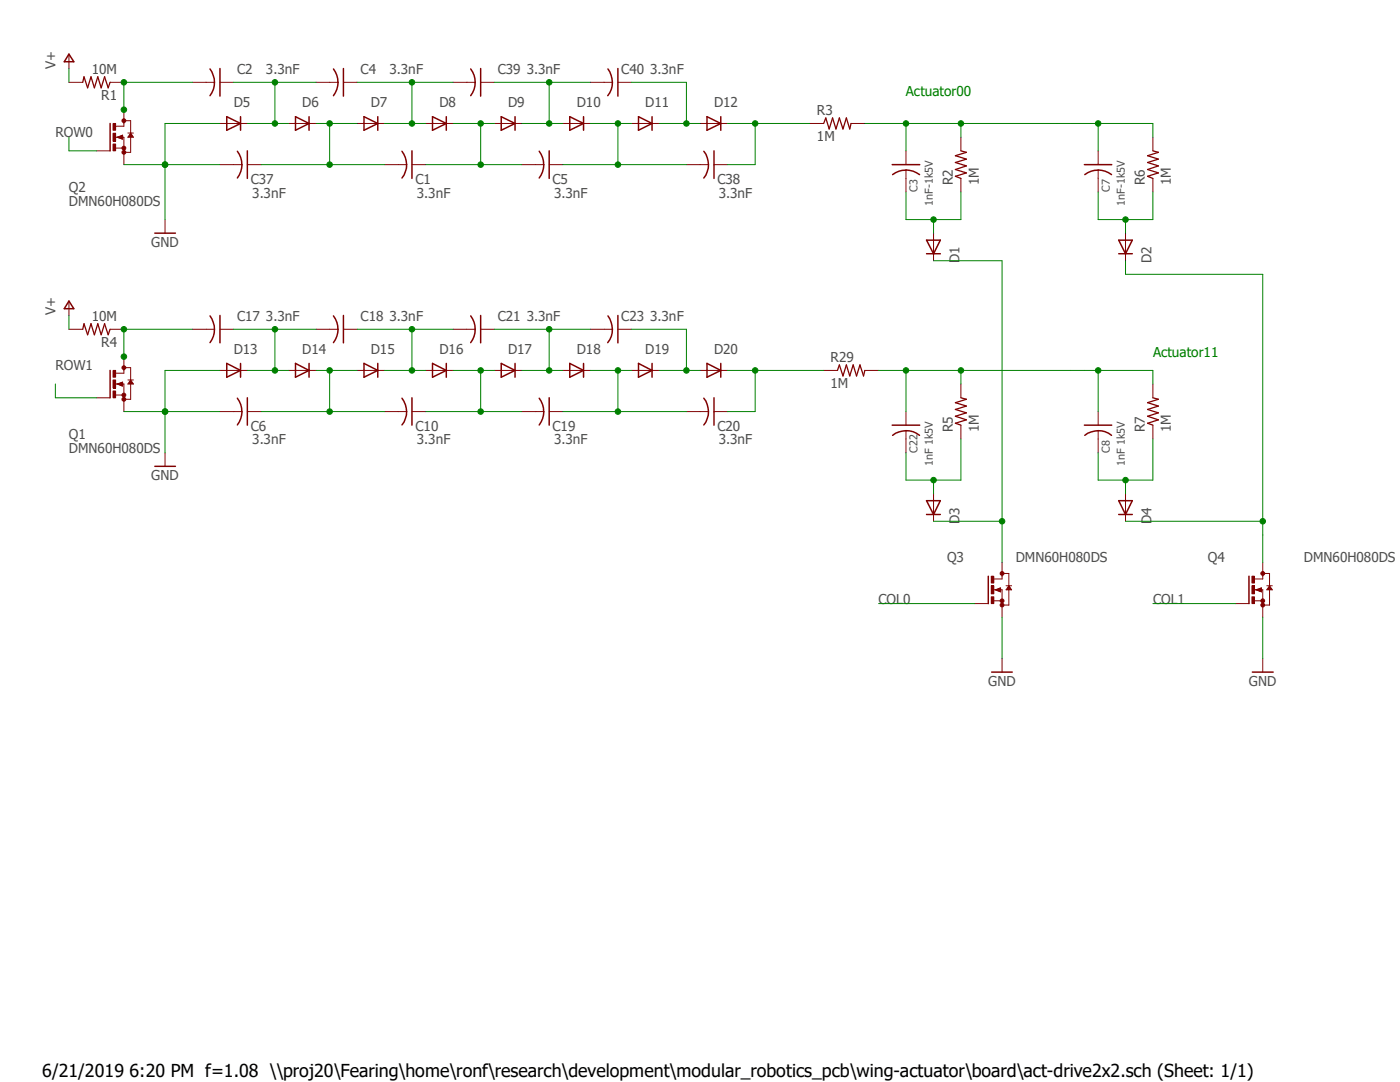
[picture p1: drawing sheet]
<svg xmlns="http://www.w3.org/2000/svg" width="279mm" height="216mm" viewBox="0 0 279 216" stroke-linecap="round" stroke-linejoin="round" font-family="sans-serif">
<path d="M8.4 8.4l271 129.2M279.4 8.4l-271 129.2" fill="none" stroke="#fff" stroke-width=".2"/>
<g fill="none" stroke="#800000" stroke-width=".3">
<path d="M13.8 10.8l.9 1.5h-1.9zM41.9 13.8a4.4 4.4 0 0 1 0 5.3M43.9 13.7v5.5M66.5 13.8a4.3 4.3 0 0 1 0 5.3M68.5 13.7v5.5M93.9 13.8a4.4 4.4 0 0 1 0 5.3M95.9 13.7v5.5M121.3 13.8a4.4 4.4 0 0 1 0 5.3M123.3 13.7v5.5M22 24.6v5.5M23.6 27.4l.7 .2v-.5l-.6 .3M26.1 26.8l.3 .4h-.6z"/>
<path d="M45.3 23.3l2.7 1.3-2.7 1.4zM47.4 30.2a4.2 4.2 0 0 1 .9 2.7M48 23.3v2.7M48.3 32.9a4.6 4.6 0 0 1-.9 2.6M49.4 30.1v5.5M59 23.3l2.7 1.3-2.7 1.4zM61.7 23.3v2.7M72.6 23.3l2.8 1.3-2.8 1.4zM75.4 23.3v2.7M80.2 30.2a4.3 4.3 0 0 1 0 5.3M82.2 30.1v5.5M86.3 23.3l2.8 1.3-2.8 1.4z"/>
<path d="M89.1 23.3v2.7M100 23.3l2.8 1.3-2.8 1.4zM102.8 23.3v2.7M107.6 30.2a4.2 4.2 0 0 1 .9 2.7M108.5 32.9a4.6 4.6 0 0 1-.9 2.6M109.6 30.1v5.5M113.7 23.3l2.8 1.3-2.8 1.4zM116.5 23.3v2.7M127.4 23.3l2.7 1.3-2.7 1.4zM130.1 23.3v2.7M140.5 30.2a4.3 4.3 0 0 1 0 5.3M141.1 23.3l2.7 1.3-2.7 1.4z"/>
<path d="M142.5 30.1v5.5M143.8 23.3v2.7M178.1 32.9h5.5M178.1 34.8a4.3 4.3 0 0 1 5.4 0M30.9 46.5h4.1M178.1 84.8h5.5M178.1 86.9a4.3 4.3 0 0 1 5.4 0"/>
</g>
<g fill="none" stroke="#800000" stroke-width=".2">
<path d="M13.8 11v2.7M38.4 16.4h4.4M43.9 16.4h2.7M63.1 16.4h4.3M68.5 16.4h2.8M90.4 16.4h4.4M95.9 16.4h2.8M117.8 16.4h4.4M123.3 16.4h2.7M23.1 29.5h1.6M23.4 27.4l1.1-.4v.8zM24.7 24.1h1.4v6.3h-1.4v-3h-1.6"/>
<path d="M24.7 24.6v.6h-1.6M25.5 26.5h1.1M26.1 26.5l.5 .9h-1.1zM43.9 24.6h5.5M43.9 32.9h4.4M49.4 32.9h2.7M57.6 24.6h5.5M71.3 24.6h5.5M76.8 32.9h4.4M82.2 32.9h2.8M85 24.6h5.4M98.7 24.6h5.4"/>
<path d="M104.1 32.9h4.4M109.6 32.9h2.8M112.4 24.6h5.4M126 24.6h5.5M137 32.9h4.4M139.7 24.6h5.5M142.5 32.9h2.7M161.6 24.6h2.8M169.8 24.6h2.8M180.8 30.1v2.8M180.8 34v4.3M32.9 43.8v2.7"/>
<path d="M164.4 73.9h2.7M172.6 73.9h2.7M180.8 82.1v2.7M180.8 85.9v4.4"/>
</g>
<path d="M164.4 24.6l.4-1.1 .7 2.2 .7-2.2 .6 2.2 .7-2.2 .7 2.2 .7-2.2 .7 2.2 .2-1.1M167.1 73.9l.4-1.1 .7 2.2 .7-2.2 .7 2.2 .7-2.2 .6 2.2 .7-2.2 .7 2.2 .3-1.1" fill="none" stroke="#800000" stroke-width=".25"/>
<circle cx="24.7" cy="30.4" r=".38" fill="#800000"/>
<circle cx="24.7" cy="30.4" r=".38" fill="none" stroke="#800000" stroke-width=".2"/>
<circle cx="24.7" cy="29.5" r=".38" fill="#800000"/>
<circle cx="24.7" cy="29.5" r=".38" fill="none" stroke="#800000" stroke-width=".2"/>
<circle cx="24.7" cy="24.1" r=".38" fill="#800000"/>
<circle cx="24.7" cy="24.1" r=".38" fill="none" stroke="#800000" stroke-width=".2"/>
<path d="M22.6 24.6h.5v1.4h-.5z" fill-rule="evenodd" fill="#800000"/>
<path d="M22.6 24.6h.5v1.4h-.5z" fill="none" stroke="#800000" stroke-width=".2"/>
<path d="M22.6 28.7h.5v1.4h-.5z" fill-rule="evenodd" fill="#800000"/>
<path d="M22.6 28.7h.5v1.4h-.5z" fill="none" stroke="#800000" stroke-width=".2"/>
<path d="M22.6 26.6h.5v1.6h-.5z" fill-rule="evenodd" fill="#800000"/>
<g fill="none" stroke="#800000" stroke-width=".2">
<path d="M13.8 16.4h2.7M22 16.4h2.7M19.3 30.1h2.7M22.6 26.6h.5v1.6h-.5zM24.7 21.9v2.7M24.7 30.1v2.8M13.8 60.2v2.7M23.1 78.8h1.6M23.4 76.6l1.1-.4v.8zM24.7 73.9v.6h-1.6M24.7 73.4h1.4v6.3h-1.4v-3.1h-1.6M25.5 75.8h1.1"/>
<path d="M26.1 75.8l.5 .8h-1.1zM38.4 65.7h4.4M43.9 73.9h5.5M43.9 65.7h2.7M57.6 73.9h5.5M63.1 65.7h4.3M68.5 65.7h2.8M71.3 73.9h5.5M85 73.9h5.4M90.4 65.7h4.4M95.9 65.7h2.8M98.7 73.9h5.4"/>
<path d="M112.4 73.9h5.4M117.8 65.7h4.4M123.3 65.7h2.7M126 73.9h5.5M139.7 73.9h5.5M32.9 90.3v2.7M43.9 82.1h4.4M49.4 82.1h2.7M76.8 82.1h4.4M82.2 82.1h2.8M104.1 82.1h4.4M109.6 82.1h2.8"/>
<path d="M137 82.1h4.4M142.5 82.1h2.7"/>
</g>
<path d="M16.5 16.4l.3-1.1 .7 2.2 .7-2.2 .6 2.2 .7-2.2 .7 2.2 .7-2.2 .7 2.2 .4-1.1" fill="none" stroke="#800000" stroke-width=".25"/>
<g fill="none" stroke="#800000" stroke-width=".3">
<path d="M13.8 60.1l.9 1.5h-1.9zM22 73.9v5.5M23.6 76.6l.7 .3v-.5l-.6 .2M26.1 76.1l.3 .4h-.6zM41.9 63a4.4 4.4 0 0 1 0 5.4M43.9 62.9v5.5M45.3 72.5l2.7 1.4-2.7 1.4zM47.4 79.5a4.2 4.2 0 0 1 .9 2.6M48 72.5v2.8M49.4 79.4v5.4M59 72.5l2.7 1.4-2.7 1.4zM61.7 72.5v2.8"/>
<path d="M66.5 63a4.3 4.3 0 0 1 0 5.4M68.5 62.9v5.5M72.6 72.5l2.8 1.4-2.8 1.4zM75.4 72.5v2.8M80.2 79.5a4.3 4.3 0 0 1 0 5.3M82.2 79.4v5.4M86.3 72.5l2.8 1.4-2.8 1.4zM89.1 72.5v2.8M93.9 63a4.4 4.4 0 0 1 0 5.4M95.9 62.9v5.5M100 72.5l2.8 1.4-2.8 1.4zM102.8 72.5v2.8"/>
<path d="M107.6 79.5a4.2 4.2 0 0 1 .9 2.6M109.6 79.4v5.4M113.7 72.5l2.8 1.4-2.8 1.4zM116.5 72.5v2.8M121.3 63a4.4 4.4 0 0 1 0 5.4M123.3 62.9v5.5M127.4 72.5l2.7 1.4-2.7 1.4zM130.1 72.5v2.8M140.5 79.5a4.3 4.3 0 0 1 0 5.3M141.1 72.5l2.7 1.4-2.7 1.4zM142.5 79.4v5.4M143.8 72.5v2.8"/>
<path d="M30.9 93h4.1M48.3 82.1a4.6 4.6 0 0 1-.9 2.7M108.5 82.1a4.6 4.6 0 0 1-.9 2.7"/>
</g>
<circle cx="24.7" cy="79.7" r=".38" fill="#800000"/>
<circle cx="24.7" cy="79.7" r=".38" fill="none" stroke="#800000" stroke-width=".2"/>
<circle cx="24.7" cy="78.8" r=".38" fill="#800000"/>
<circle cx="24.7" cy="78.8" r=".38" fill="none" stroke="#800000" stroke-width=".2"/>
<circle cx="24.7" cy="73.4" r=".38" fill="#800000"/>
<circle cx="24.7" cy="73.4" r=".38" fill="none" stroke="#800000" stroke-width=".2"/>
<path d="M22.6 73.9h.5v1.4h-.5z" fill-rule="evenodd" fill="#800000"/>
<path d="M22.6 73.9h.5v1.4h-.5z" fill="none" stroke="#800000" stroke-width=".2"/>
<path d="M22.6 78h.5v1.4h-.5z" fill-rule="evenodd" fill="#800000"/>
<path d="M22.6 78h.5v1.4h-.5z" fill="none" stroke="#800000" stroke-width=".2"/>
<path d="M22.6 75.8h.5v1.6h-.5z" fill-rule="evenodd" fill="#800000"/>
<g fill="none" stroke="#800000" stroke-width=".2">
<path d="M191.8 27.4v2.7M191.8 35.6v2.7M219.2 30.1v2.8M219.2 34v4.3M230.1 27.4v2.7M230.1 35.6v2.7M186.3 46.5v5.5M224.6 46.5v5.5M13.8 65.7h2.7M19.3 79.4h2.7M22 65.7h2.7M22.6 75.8h.5v1.6h-.5z"/>
<path d="M24.7 71.2v2.7M24.7 79.4v2.7M191.8 76.6v2.8M230.1 76.6v2.8M186.3 98.6v5.4M191.8 84.8v2.8M219.2 82.1v2.7M219.2 85.9v4.4M224.6 98.6v5.4M230.1 84.8v2.8M198.3 119.9h1.7M198.6 117.7l1.1-.4v.8z"/>
<path d="M200 114.4h1.3v6.3h-1.3v-3h-1.7M200 115v.5h-1.7M200.8 116.9h1.1M201.3 116.9l.6 .8h-1.1z"/>
</g>
<path d="M191.8 30.1l1.1 .3-2.2 .7 2.2 .6-2.2 .7 2.2 .7-2.2 .7 2.2 .7-2.2 .7 1.1 .4M230.1 30.1l1.1 .3-2.2 .7 2.2 .6-2.2 .7 2.2 .7-2.2 .7 2.2 .7-2.2 .7 1.1 .4M16.5 65.7l.3-1.1 .7 2.2 .7-2.2 .6 2.2 .7-2.2 .7 2.2 .7-2.2 .7 2.2 .4-1.1M191.8 79.4l1.1 .3-2.2 .6 2.2 .7-2.2 .7 2.2 .7-2.2 .7 2.2 .7-2.2 .7 1.1 .3M230.1 79.4l1.1 .3-2.2 .6 2.2 .7-2.2 .7 2.2 .7-2.2 .7 2.2 .7-2.2 .7 1.1 .3" fill="none" stroke="#800000" stroke-width=".25"/>
<g fill="none" stroke="#800000" stroke-width=".3">
<path d="M216.4 32.9h5.5M216.5 34.8a4.3 4.3 0 0 1 5.3 0M184.9 47.9h2.8l-1.4 2.7zM184.9 50.6h2.8M223.3 50.6h2.7M223.3 47.9h2.7l-1.4 2.7zM184.9 99.9h2.8l-1.4 2.8zM216.4 84.8h5.5M216.5 86.9a4.3 4.3 0 0 1 5.3 0M223.3 99.9h2.7l-1.4 2.8zM184.9 102.7h2.8M197.2 115v5.4"/>
<path d="M198.9 117.7l.7 .3v-.6l-.6 .3M201.3 117.1l.3 .5h-.5zM223.3 102.7h2.7"/>
</g>
<circle cx="200" cy="120.7" r=".38" fill="#800000"/>
<circle cx="200" cy="120.7" r=".38" fill="none" stroke="#800000" stroke-width=".2"/>
<circle cx="200" cy="119.9" r=".38" fill="#800000"/>
<circle cx="200" cy="119.9" r=".38" fill="none" stroke="#800000" stroke-width=".2"/>
<circle cx="200" cy="114.4" r=".38" fill="#800000"/>
<circle cx="200" cy="114.4" r=".38" fill="none" stroke="#800000" stroke-width=".2"/>
<path d="M197.8 115h.5v1.3h-.5z" fill-rule="evenodd" fill="#800000"/>
<path d="M197.8 115h.5v1.3h-.5z" fill="none" stroke="#800000" stroke-width=".2"/>
<path d="M197.8 119.1h.5v1.3h-.5z" fill-rule="evenodd" fill="#800000"/>
<path d="M197.8 119.1h.5v1.3h-.5z" fill="none" stroke="#800000" stroke-width=".2"/>
<path d="M197.8 116.9h.5v1.6h-.5z" fill-rule="evenodd" fill="#800000"/>
<path d="M197.8 116.9h.5v1.6h-.5zM200 112.2v2.8M250.4 119.9h1.6M250.7 117.7l1.1-.4v.8zM252 114.4h1.4v6.3h-1.4v-3h-1.6M252 115v.5h-1.6M252.8 116.9h1.1M253.4 116.9l.5 .8h-1.1zM194.5 120.4h2.7M200 120.4v2.8" fill="none" stroke="#800000" stroke-width=".2"/>
<path d="M249.3 115v5.4M250.9 117.7l.7 .3v-.6l-.6 .3M253.4 117.1l.3 .5h-.6z" fill="none" stroke="#800000" stroke-width=".3"/>
<circle cx="252" cy="120.7" r=".38" fill="#800000"/>
<circle cx="252" cy="120.7" r=".38" fill="none" stroke="#800000" stroke-width=".2"/>
<circle cx="252" cy="119.9" r=".38" fill="#800000"/>
<circle cx="252" cy="119.9" r=".38" fill="none" stroke="#800000" stroke-width=".2"/>
<circle cx="252" cy="114.4" r=".38" fill="#800000"/>
<circle cx="252" cy="114.4" r=".38" fill="none" stroke="#800000" stroke-width=".2"/>
<path d="M249.9 115h.5v1.3h-.5z" fill-rule="evenodd" fill="#800000"/>
<path d="M249.9 115h.5v1.3h-.5z" fill="none" stroke="#800000" stroke-width=".2"/>
<path d="M249.9 119.1h.5v1.3h-.5z" fill-rule="evenodd" fill="#800000"/>
<path d="M249.9 119.1h.5v1.3h-.5z" fill="none" stroke="#800000" stroke-width=".2"/>
<path d="M249.9 116.9h.5v1.6h-.5z" fill-rule="evenodd" fill="#800000"/>
<path d="M249.9 116.9h.5v1.6h-.5zM252 112.2v2.8M200 131.4v2.7M246.5 120.4h2.8M252 120.4v2.8M252 131.4v2.7" fill="none" stroke="#800000" stroke-width=".2"/>
<path d="M197.9 134.1h4.1M249.9 134.1h4.2" fill="none" stroke="#800000" stroke-width=".3"/>
<path d="M145.2 24.6h16.4M150.7 24.6v8.3h-5.5" fill="none" stroke="#008000" stroke-width=".2"/>
<circle cx="150.7" cy="24.6" r=".55" fill="#008000"/>
<g fill="none" stroke="#008000" stroke-width=".2">
<path d="M13.8 13.7v2.7M32.9 32.9h11M43.9 24.6h-11v19.2M13.8 62.9v2.8"/>
<circle cx="150.7" cy="24.6" r=".55"/>
</g>
<circle cx="32.9" cy="32.9" r=".55" fill="#008000"/>
<g fill="none" stroke="#008000" stroke-width=".2">
<path d="M24.7 32.9h8.2"/>
<circle cx="32.9" cy="32.9" r=".55"/>
</g>
<circle cx="32.9" cy="32.9" r=".55" fill="#008000"/>
<g fill="none" stroke="#008000" stroke-width=".2">
<path d="M43.9 73.9h-11v16.4M32.9 82.1h11"/>
<circle cx="32.9" cy="32.9" r=".55"/>
</g>
<circle cx="32.9" cy="82.1" r=".55" fill="#008000"/>
<g fill="none" stroke="#008000" stroke-width=".2">
<path d="M24.7 82.1h8.2"/>
<circle cx="32.9" cy="82.1" r=".55"/>
</g>
<circle cx="32.9" cy="82.1" r=".55" fill="#008000"/>
<g fill="none" stroke="#008000" stroke-width=".2">
<path d="M172.6 24.6h19.2v2.8M180.8 24.6v5.5M200 123.2v8.2M252 123.2v8.2"/>
<circle cx="32.9" cy="82.1" r=".55"/>
</g>
<circle cx="180.8" cy="24.6" r=".55" fill="#008000"/>
<g fill="none" stroke="#008000" stroke-width=".2">
<path d="M210.9 24.6h19.2v2.8M219.2 24.6v5.5"/>
<circle cx="180.8" cy="24.6" r=".55"/>
</g>
<circle cx="219.2" cy="24.6" r=".55" fill="#008000"/>
<g fill="none" stroke="#008000" stroke-width=".2">
<path d="M191.8 24.6h19.1"/>
<circle cx="219.2" cy="24.6" r=".55"/>
</g>
<circle cx="191.8" cy="24.6" r=".55" fill="#008000"/>
<g fill="none" stroke="#008000" stroke-width=".2">
<path d="M175.3 73.9h16.5v2.7M180.8 73.9v8.2"/>
<circle cx="191.8" cy="24.6" r=".55"/>
</g>
<circle cx="180.8" cy="73.9" r=".55" fill="#008000"/>
<g fill="none" stroke="#008000" stroke-width=".2">
<path d="M213.7 73.9h16.4v2.7M219.2 73.9v8.2"/>
<circle cx="180.8" cy="73.9" r=".55"/>
</g>
<circle cx="219.2" cy="73.9" r=".55" fill="#008000"/>
<g fill="none" stroke="#008000" stroke-width=".2">
<path d="M191.8 73.9h21.9"/>
<circle cx="219.2" cy="73.9" r=".55"/>
</g>
<circle cx="191.8" cy="73.9" r=".55" fill="#008000"/>
<g fill="none" stroke="#008000" stroke-width=".2">
<path d="M46.6 16.4h16.5M54.9 16.4v8.2M13.8 27.4v2.7h5.5M49.4 24.6h8.2M11 76.6v2.8h8.3"/>
<circle cx="191.8" cy="73.9" r=".55"/>
</g>
<circle cx="54.9" cy="24.6" r=".55" fill="#008000"/>
<circle cx="54.9" cy="24.6" r=".55" fill="none" stroke="#008000" stroke-width=".2"/>
<circle cx="54.9" cy="16.4" r=".55" fill="#008000"/>
<g fill="none" stroke="#008000" stroke-width=".2">
<path d="M63.1 24.6h8.2M65.8 24.6v8.3h-13.7"/>
<circle cx="54.9" cy="16.4" r=".55"/>
</g>
<circle cx="65.8" cy="24.6" r=".55" fill="#008000"/>
<g fill="none" stroke="#008000" stroke-width=".2">
<path d="M65.8 32.9h11"/>
<circle cx="65.8" cy="24.6" r=".55"/>
</g>
<circle cx="65.8" cy="32.9" r=".55" fill="#008000"/>
<g fill="none" stroke="#008000" stroke-width=".2">
<path d="M126 16.4h11v8.2M131.5 24.6h8.2"/>
<circle cx="65.8" cy="32.9" r=".55"/>
</g>
<circle cx="137" cy="24.6" r=".55" fill="#008000"/>
<g fill="none" stroke="#008000" stroke-width=".2">
<path d="M85 32.9h19.1M90.4 24.6h8.3M95.9 24.6v8.3"/>
<circle cx="137" cy="24.6" r=".55"/>
</g>
<circle cx="95.9" cy="32.9" r=".55" fill="#008000"/>
<circle cx="95.9" cy="32.9" r=".55" fill="none" stroke="#008000" stroke-width=".2"/>
<circle cx="95.9" cy="24.6" r=".55" fill="#008000"/>
<g fill="none" stroke="#008000" stroke-width=".2">
<path d="M112.4 32.9h24.6M117.8 24.6h8.2M123.3 24.6v8.3"/>
<circle cx="95.9" cy="24.6" r=".55"/>
</g>
<circle cx="123.3" cy="32.9" r=".55" fill="#008000"/>
<circle cx="123.3" cy="32.9" r=".55" fill="none" stroke="#008000" stroke-width=".2"/>
<circle cx="123.3" cy="24.6" r=".55" fill="#008000"/>
<g fill="none" stroke="#008000" stroke-width=".2">
<path d="M71.3 16.4h19.1M82.2 16.4v8.2M76.8 24.6h8.2"/>
<circle cx="123.3" cy="24.6" r=".55"/>
</g>
<circle cx="82.2" cy="16.4" r=".55" fill="#008000"/>
<circle cx="82.2" cy="16.4" r=".55" fill="none" stroke="#008000" stroke-width=".2"/>
<circle cx="82.2" cy="24.6" r=".55" fill="#008000"/>
<g fill="none" stroke="#008000" stroke-width=".2">
<path d="M98.7 16.4h19.1M109.6 16.4v8.2M104.1 24.6h8.3"/>
<circle cx="82.2" cy="24.6" r=".55"/>
</g>
<circle cx="109.6" cy="24.6" r=".55" fill="#008000"/>
<circle cx="109.6" cy="24.6" r=".55" fill="none" stroke="#008000" stroke-width=".2"/>
<circle cx="109.6" cy="16.4" r=".55" fill="#008000"/>
<g fill="none" stroke="#008000" stroke-width=".2">
<path d="M38.4 16.4h-13.7v5.5"/>
<circle cx="109.6" cy="16.4" r=".55"/>
</g>
<circle cx="24.7" cy="21.9" r=".55" fill="#008000"/>
<circle cx="24.7" cy="21.9" r=".55" fill="none" stroke="#008000" stroke-width=".2"/>
<circle cx="24.7" cy="16.4" r=".55" fill="#008000"/>
<g fill="none" stroke="#008000" stroke-width=".2">
<path d="M145.2 73.9h19.2M150.7 73.9v8.2h-5.5"/>
<circle cx="24.7" cy="16.4" r=".55"/>
</g>
<circle cx="150.7" cy="73.9" r=".55" fill="#008000"/>
<g fill="none" stroke="#008000" stroke-width=".2">
<path d="M46.6 65.7h16.5M49.4 73.9h8.2M54.9 65.7v8.2"/>
<circle cx="150.7" cy="73.9" r=".55"/>
</g>
<circle cx="54.9" cy="73.9" r=".55" fill="#008000"/>
<circle cx="54.9" cy="73.9" r=".55" fill="none" stroke="#008000" stroke-width=".2"/>
<circle cx="54.9" cy="65.7" r=".55" fill="#008000"/>
<g fill="none" stroke="#008000" stroke-width=".2">
<path d="M63.1 73.9h8.2M65.8 73.9v8.2h-13.7"/>
<circle cx="54.9" cy="65.7" r=".55"/>
</g>
<circle cx="65.8" cy="73.9" r=".55" fill="#008000"/>
<g fill="none" stroke="#008000" stroke-width=".2">
<path d="M65.8 82.1h11"/>
<circle cx="65.8" cy="73.9" r=".55"/>
</g>
<circle cx="65.8" cy="82.1" r=".55" fill="#008000"/>
<g fill="none" stroke="#008000" stroke-width=".2">
<path d="M126 65.7h11v8.2M131.5 73.9h8.2"/>
<circle cx="65.8" cy="82.1" r=".55"/>
</g>
<circle cx="137" cy="73.9" r=".55" fill="#008000"/>
<g fill="none" stroke="#008000" stroke-width=".2">
<path d="M90.4 73.9h8.3M95.9 73.9v8.2M85 82.1h19.1"/>
<circle cx="137" cy="73.9" r=".55"/>
</g>
<circle cx="95.9" cy="82.1" r=".55" fill="#008000"/>
<circle cx="95.9" cy="82.1" r=".55" fill="none" stroke="#008000" stroke-width=".2"/>
<circle cx="95.9" cy="73.9" r=".55" fill="#008000"/>
<g fill="none" stroke="#008000" stroke-width=".2">
<path d="M117.8 73.9h8.2M123.3 73.9v8.2M112.4 82.1h24.6"/>
<circle cx="95.9" cy="73.9" r=".55"/>
</g>
<circle cx="123.3" cy="82.1" r=".55" fill="#008000"/>
<circle cx="123.3" cy="82.1" r=".55" fill="none" stroke="#008000" stroke-width=".2"/>
<circle cx="123.3" cy="73.9" r=".55" fill="#008000"/>
<g fill="none" stroke="#008000" stroke-width=".2">
<path d="M71.3 65.7h19.1M76.8 73.9h8.2M82.2 65.7v8.2"/>
<circle cx="123.3" cy="73.9" r=".55"/>
</g>
<circle cx="82.2" cy="65.7" r=".55" fill="#008000"/>
<circle cx="82.2" cy="65.7" r=".55" fill="none" stroke="#008000" stroke-width=".2"/>
<circle cx="82.2" cy="73.9" r=".55" fill="#008000"/>
<g fill="none" stroke="#008000" stroke-width=".2">
<path d="M98.7 65.7h19.1M104.1 73.9h8.3M109.6 65.7v8.2"/>
<circle cx="82.2" cy="73.9" r=".55"/>
</g>
<circle cx="109.6" cy="73.9" r=".55" fill="#008000"/>
<circle cx="109.6" cy="73.9" r=".55" fill="none" stroke="#008000" stroke-width=".2"/>
<circle cx="109.6" cy="65.7" r=".55" fill="#008000"/>
<g fill="none" stroke="#008000" stroke-width=".2">
<path d="M38.4 65.7h-13.7v5.5"/>
<circle cx="109.6" cy="65.7" r=".55"/>
</g>
<circle cx="24.7" cy="71.2" r=".55" fill="#008000"/>
<circle cx="24.7" cy="71.2" r=".55" fill="none" stroke="#008000" stroke-width=".2"/>
<circle cx="24.7" cy="65.7" r=".55" fill="#008000"/>
<g fill="none" stroke="#008000" stroke-width=".2">
<path d="M180.8 38.3v5.5h11v-5.5M186.3 43.8v2.7"/>
<circle cx="24.7" cy="65.7" r=".55"/>
</g>
<circle cx="186.3" cy="43.8" r=".55" fill="#008000"/>
<g fill="none" stroke="#008000" stroke-width=".2">
<path d="M186.3 95.8v2.8M191.8 87.6v8.2h-11v-5.5"/>
<circle cx="186.3" cy="43.8" r=".55"/>
</g>
<circle cx="186.3" cy="95.8" r=".55" fill="#008000"/>
<g fill="none" stroke="#008000" stroke-width=".2">
<path d="M219.2 38.3v5.5h10.9v-5.5M224.6 43.8v2.7"/>
<circle cx="186.3" cy="95.8" r=".55"/>
</g>
<circle cx="224.6" cy="43.8" r=".55" fill="#008000"/>
<g fill="none" stroke="#008000" stroke-width=".2">
<path d="M224.6 95.8v2.8M230.1 87.6v8.2h-10.9v-5.5"/>
<circle cx="224.6" cy="43.8" r=".55"/>
</g>
<circle cx="224.6" cy="95.8" r=".55" fill="#008000"/>
<g fill="none" stroke="#008000" stroke-width=".2">
<path d="M186.3 52h13.7v60.2M186.3 104h13.7M175.3 120.4h19.2M230.1 120.4h16.4"/>
<circle cx="224.6" cy="95.8" r=".55"/>
</g>
<circle cx="200" cy="104" r=".55" fill="#008000"/>
<g fill="none" stroke="#008000" stroke-width=".2">
<path d="M224.6 52v2.7h27.4v57.5M224.6 104h27.4"/>
<circle cx="200" cy="104" r=".55"/>
</g>
<circle cx="252" cy="104" r=".55" fill="#008000"/>
<circle cx="252" cy="104" r=".55" fill="none" stroke="#008000" stroke-width=".2"/>
<text font-size="3.6" x="8.4" y="214.9">6/21/2019 6:20 PM f=1.08 \\proj20\Fearing\home\ronf\research\development\modular_robotics_pcb\wing-actuator\board\act-drive2x2.sch (Sheet: 1/1)</text>
<g font-size="2.7" fill="#505050">
<text x="11" y="13.7" transform="rotate(-90 11 13.7)">V+</text>
<text x="18.3" y="14.8">10M</text>
<text x="47.3" y="14.8">C2</text>
<text x="53.1" y="14.8">3.3nF</text>
<text x="72" y="14.8">C4</text>
<text x="77.7" y="14.8">3.3nF</text>
<text x="99.4" y="14.8">C39</text>
<text x="105.1" y="14.8">3.3nF</text>
<text x="124" y="14.8">C40</text>
<text x="129.7" y="14.8">3.3nF</text>
<text x="20.2" y="19.9">R1</text>
<text x="46.7" y="21.4">D5</text>
<text x="60.3" y="21.4">D6</text>
<text x="74" y="21.4">D7</text>
<text x="87.7" y="21.4">D8</text>
<text x="101.4" y="21.4">D9</text>
<text x="115.1" y="21.4">D10</text>
<text x="128.8" y="21.4">D11</text>
<text x="142.5" y="21.4">D12</text>
<text x="163" y="23">R3</text>
<text x="11" y="27.4">ROW0</text>
<text x="163" y="28.2">1M</text>
<text x="13.8" y="41.1">DMN60H080DS</text>
<text x="13.8" y="38.3">Q2</text>
<text x="50" y="36.7">C37</text>
<text x="50.3" y="39.4">3.3nF</text>
<text x="82.9" y="36.7">C1</text>
<text x="83.2" y="39.4">3.3nF</text>
<text x="110.3" y="36.7">C5</text>
<text x="110.6" y="39.4">3.3nF</text>
<text x="143.2" y="36.7">C38</text>
<text x="143.4" y="39.4">3.3nF</text>
<text x="190.2" y="37" transform="rotate(-90 190.2 37)">R2</text>
<text x="195.3" y="37" transform="rotate(-90 195.3 37)">1M</text>
<text x="228.5" y="37" transform="rotate(-90 228.5 37)">R6</text>
<text x="233.7" y="37" transform="rotate(-90 233.7 37)">1M</text>
<text x="30.2" y="49.3">GND</text>
<text x="191.5" y="52.6" transform="rotate(-90 191.5 52.6)">D1</text>
<text x="229.8" y="52.6" transform="rotate(-90 229.8 52.6)">D2</text>
<text x="11" y="62.9" transform="rotate(-90 11 62.9)">V+</text>
<text x="18.3" y="64.1">10M</text>
<text x="47.3" y="64.1">C17</text>
<text x="53.1" y="64.1">3.3nF</text>
<text x="72" y="64.1">C18</text>
<text x="77.7" y="64.1">3.3nF</text>
<text x="99.4" y="64.1">C21</text>
<text x="105.1" y="64.1">3.3nF</text>
<text x="124" y="64.1">C23</text>
<text x="129.7" y="64.1">3.3nF</text>
<text x="20.2" y="69.2">R4</text>
<text x="46.7" y="70.7">D13</text>
<text x="60.3" y="70.7">D14</text>
<text x="74" y="70.7">D15</text>
<text x="87.7" y="70.7">D16</text>
<text x="101.4" y="70.7">D17</text>
<text x="115.1" y="70.7">D18</text>
<text x="128.8" y="70.7">D19</text>
<text x="142.5" y="70.7">D20</text>
<text x="11" y="73.9">ROW1</text>
<text x="165.7" y="77.5">1M</text>
<text x="165.7" y="72.3">R29</text>
<text x="13.8" y="87.6">Q1</text>
<text x="50" y="85.9">C6</text>
<text x="50.3" y="88.7">3.3nF</text>
<text x="82.9" y="85.9">C10</text>
<text x="83.2" y="88.7">3.3nF</text>
<text x="110.3" y="85.9">C19</text>
<text x="110.6" y="88.7">3.3nF</text>
<text x="143.2" y="85.9">C20</text>
<text x="143.4" y="88.7">3.3nF</text>
<text x="190.2" y="86.2" transform="rotate(-90 190.2 86.2)">R5</text>
<text x="195.3" y="86.2" transform="rotate(-90 195.3 86.2)">1M</text>
<text x="228.5" y="86.2" transform="rotate(-90 228.5 86.2)">R7</text>
<text x="233.7" y="86.2" transform="rotate(-90 233.7 86.2)">1M</text>
<text x="13.8" y="90.3">DMN60H080DS</text>
<text x="30.2" y="95.8">GND</text>
<text x="191.5" y="104.6" transform="rotate(-90 191.5 104.6)">D3</text>
<text x="229.8" y="104.6" transform="rotate(-90 229.8 104.6)">D4</text>
<text x="189" y="112.2">Q3</text>
<text x="202.7" y="112.2">DMN60H080DS</text>
<text x="241" y="112.2">Q4</text>
<text x="260.2" y="112.2">DMN60H080DS</text>
<text x="175.3" y="120.4">COL0</text>
<text x="230.1" y="120.4">COL1</text>
<text x="197.2" y="136.9">GND</text>
<text x="249.3" y="136.9">GND</text>
</g>
<g font-size="2.7" fill="#008000">
<text x="180.8" y="19.2">Actuator00</text>
<text x="230.1" y="71.2">Actuator11</text>
</g>
<g font-size="2.2" fill="#505050">
<text x="183.1" y="38.3" transform="rotate(-90 183.1 38.3)">C3</text>
<text x="186.1" y="41.1" transform="rotate(-90 186.1 41.1)">1nF-1k5V</text>
<text x="221.5" y="38.3" transform="rotate(-90 221.5 38.3)">C7</text>
<text x="224.5" y="41.1" transform="rotate(-90 224.5 41.1)">1nF-1k5V</text>
<text x="183.1" y="90.3" transform="rotate(-90 183.1 90.3)">C22</text>
<text x="186.1" y="93" transform="rotate(-90 186.1 93)">1nF 1k5V</text>
<text x="221.5" y="90.3" transform="rotate(-90 221.5 90.3)">C8</text>
<text x="224.5" y="93" transform="rotate(-90 224.5 93)">1nF 1k5V</text>
</g>
</svg>
